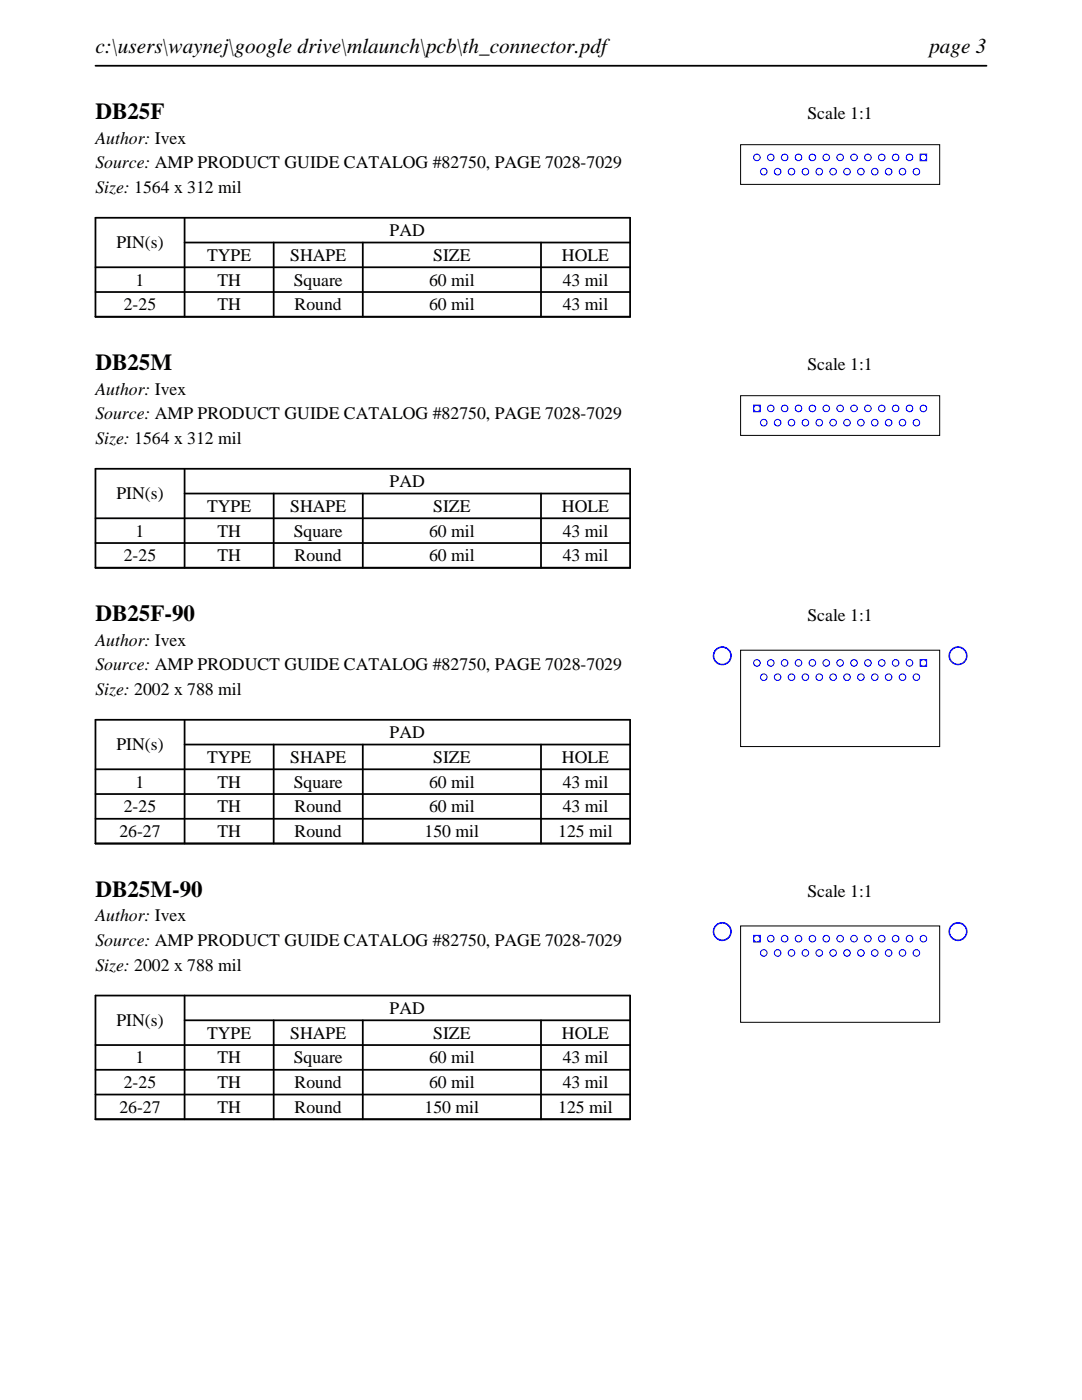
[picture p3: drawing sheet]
<svg xmlns="http://www.w3.org/2000/svg" width="216mm" height="279mm" viewBox="0 0 216 279" stroke-linecap="round" stroke-linejoin="round" font-family="sans-serif">
<path d="M19 13.1h177.8M19 43.5h106.7v19.7h-106.7zM19 53.3h106.7M19 58.3h106.7M36.8 48.4h88.9M36.8 43.5v19.7M54.6 48.4v14.8M72.4 48.4v14.8M107.9 48.4v14.8" fill="none" stroke="#000" stroke-width=".35"/>
<path d="M147.8 28.9h39.7v7.9h-39.7z" fill="none" stroke="#000" stroke-width=".2"/>
<g fill="#00f">
<path d="M183.5 30.7v1.5h1.5v-1.5zM183.7 31.4a.55 .55 0 0 1 1.1 0 .55 .55 0 0 1-1.1 0z"/>
<path d="M180.7 31.4a.76 .76 0 0 0 1.5 0 .76 .76 0 0 0-1.5 0zM180.9 31.4a.55 .55 0 0 1 1.1 0 .55 .55 0 0 1-1.1 0z"/>
<path d="M178 31.4a.76 .76 0 0 0 1.5 0 .76 .76 0 0 0-1.5 0zM178.2 31.4a.55 .55 0 0 1 1.1 0 .55 .55 0 0 1-1.1 0z"/>
<path d="M175.2 31.4a.76 .76 0 0 0 1.5 0 .76 .76 0 0 0-1.5 0zM175.4 31.4a.55 .55 0 0 1 1.1 0 .55 .55 0 0 1-1.1 0z"/>
<path d="M172.4 31.4a.76 .76 0 0 0 1.5 0 .76 .76 0 0 0-1.5 0zM172.6 31.4a.55 .55 0 0 1 1.1 0 .55 .55 0 0 1-1.1 0z"/>
<path d="M169.6 31.4a.8 .8 0 0 0 1.6 0 .8 .8 0 0 0-1.6 0zM169.9 31.4a.55 .55 0 0 1 1.1 0 .55 .55 0 0 1-1.1 0z"/>
<path d="M166.9 31.4a.76 .76 0 0 0 1.5 0 .76 .76 0 0 0-1.5 0zM167.1 31.4a.55 .55 0 0 1 1.1 0 .55 .55 0 0 1-1.1 0z"/>
<path d="M164.1 31.4a.76 .76 0 0 0 1.5 0 .76 .76 0 0 0-1.5 0zM164.3 31.4a.55 .55 0 0 1 1.1 0 .55 .55 0 0 1-1.1 0z"/>
<path d="M161.3 31.4a.8 .8 0 0 0 1.6 0 .8 .8 0 0 0-1.6 0zM161.6 31.4a.55 .55 0 0 1 1 0 .55 .55 0 0 1-1 0z"/>
<path d="M158.6 31.4a.76 .76 0 0 0 1.5 0 .76 .76 0 0 0-1.5 0zM158.8 31.4a.55 .55 0 0 1 1.1 0 .55 .55 0 0 1-1.1 0z"/>
<path d="M155.8 31.4a.76 .76 0 0 0 1.5 0 .76 .76 0 0 0-1.5 0zM156 31.4a.55 .55 0 0 1 1.1 0 .55 .55 0 0 1-1.1 0z"/>
<path d="M153 31.4a.8 .8 0 0 0 1.6 0 .8 .8 0 0 0-1.6 0zM153.3 31.4a.55 .55 0 0 1 1 0 .55 .55 0 0 1-1 0z"/>
<path d="M150.3 31.4a.76 .76 0 0 0 1.5 0 .76 .76 0 0 0-1.5 0zM150.5 31.4a.55 .55 0 0 1 1.1 0 .55 .55 0 0 1-1.1 0z"/>
<path d="M182.1 34.3a.76 .76 0 0 0 1.5 0 .76 .76 0 0 0-1.5 0zM182.3 34.3a.55 .55 0 0 1 1.1 0 .55 .55 0 0 1-1.1 0z"/>
<path d="M179.3 34.3a.76 .76 0 0 0 1.5 0 .76 .76 0 0 0-1.5 0zM179.5 34.3a.55 .55 0 0 1 1.1 0 .55 .55 0 0 1-1.1 0z"/>
<path d="M176.6 34.3a.76 .76 0 0 0 1.5 0 .76 .76 0 0 0-1.5 0zM176.8 34.3a.55 .55 0 0 1 1.1 0 .55 .55 0 0 1-1.1 0z"/>
<path d="M173.8 34.3a.76 .76 0 0 0 1.5 0 .76 .76 0 0 0-1.5 0zM174 34.3a.55 .55 0 0 1 1.1 0 .55 .55 0 0 1-1.1 0z"/>
<path d="M171 34.3a.76 .76 0 0 0 1.5 0 .76 .76 0 0 0-1.5 0zM171.2 34.3a.55 .55 0 0 1 1.1 0 .55 .55 0 0 1-1.1 0z"/>
<path d="M168.2 34.3a.8 .8 0 0 0 1.6 0 .8 .8 0 0 0-1.6 0zM168.5 34.3a.55 .55 0 0 1 1.1 0 .55 .55 0 0 1-1.1 0z"/>
<path d="M165.5 34.3a.76 .76 0 0 0 1.5 0 .76 .76 0 0 0-1.5 0zM165.7 34.3a.55 .55 0 0 1 1.1 0 .55 .55 0 0 1-1.1 0z"/>
<path d="M162.7 34.3a.76 .76 0 0 0 1.5 0 .76 .76 0 0 0-1.5 0zM162.9 34.3a.55 .55 0 0 1 1.1 0 .55 .55 0 0 1-1.1 0z"/>
<path d="M159.9 34.3a.8 .8 0 0 0 1.6 0 .8 .8 0 0 0-1.6 0zM160.2 34.3a.55 .55 0 0 1 1.1 0 .55 .55 0 0 1-1.1 0z"/>
<path d="M157.2 34.3a.76 .76 0 0 0 1.5 0 .76 .76 0 0 0-1.5 0zM157.4 34.3a.55 .55 0 0 1 1.1 0 .55 .55 0 0 1-1.1 0z"/>
<path d="M154.4 34.3a.76 .76 0 0 0 1.5 0 .76 .76 0 0 0-1.5 0zM154.6 34.3a.55 .55 0 0 1 1.1 0 .55 .55 0 0 1-1.1 0z"/>
<path d="M151.6 34.3a.8 .8 0 0 0 1.6 0 .8 .8 0 0 0-1.6 0zM151.9 34.3a.55 .55 0 0 1 1 0 .55 .55 0 0 1-1 0z"/>
</g>
<path d="M19 93.6h106.7v19.7h-106.7zM36.8 98.5h88.9M36.8 93.6v19.7M54.6 98.5v14.8M72.4 98.5v14.8M107.9 98.5v14.8M19 103.4h106.7M19 108.4h106.7" fill="none" stroke="#000" stroke-width=".35"/>
<path d="M147.8 79h39.7v7.9h-39.7z" fill="none" stroke="#000" stroke-width=".2"/>
<g fill="#00f">
<path d="M150.3 80.7v1.6h1.5v-1.6zM150.5 81.5a.55 .55 0 0 1 1.1 0 .55 .55 0 0 1-1.1 0z"/>
<path d="M153 81.5a.8 .8 0 0 0 1.6 0 .8 .8 0 0 0-1.6 0zM153.3 81.5a.55 .55 0 0 1 1 0 .55 .55 0 0 1-1 0z"/>
<path d="M155.8 81.5a.76 .76 0 0 0 1.5 0 .76 .76 0 0 0-1.5 0zM156 81.5a.55 .55 0 0 1 1.1 0 .55 .55 0 0 1-1.1 0z"/>
<path d="M158.6 81.5a.76 .76 0 0 0 1.5 0 .76 .76 0 0 0-1.5 0zM158.8 81.5a.55 .55 0 0 1 1.1 0 .55 .55 0 0 1-1.1 0z"/>
<path d="M161.3 81.5a.8 .8 0 0 0 1.6 0 .8 .8 0 0 0-1.6 0zM161.6 81.5a.55 .55 0 0 1 1 0 .55 .55 0 0 1-1 0z"/>
<path d="M164.1 81.5a.76 .76 0 0 0 1.5 0 .76 .76 0 0 0-1.5 0zM164.3 81.5a.55 .55 0 0 1 1.1 0 .55 .55 0 0 1-1.1 0z"/>
<path d="M166.9 81.5a.76 .76 0 0 0 1.5 0 .76 .76 0 0 0-1.5 0zM167.1 81.5a.55 .55 0 0 1 1.1 0 .55 .55 0 0 1-1.1 0z"/>
<path d="M169.6 81.5a.8 .8 0 0 0 1.6 0 .8 .8 0 0 0-1.6 0zM169.9 81.5a.55 .55 0 0 1 1.1 0 .55 .55 0 0 1-1.1 0z"/>
<path d="M172.4 81.5a.76 .76 0 0 0 1.5 0 .76 .76 0 0 0-1.5 0zM172.6 81.5a.55 .55 0 0 1 1.1 0 .55 .55 0 0 1-1.1 0z"/>
<path d="M175.2 81.5a.76 .76 0 0 0 1.5 0 .76 .76 0 0 0-1.5 0zM175.4 81.5a.55 .55 0 0 1 1.1 0 .55 .55 0 0 1-1.1 0z"/>
<path d="M178 81.5a.76 .76 0 0 0 1.5 0 .76 .76 0 0 0-1.5 0zM178.2 81.5a.55 .55 0 0 1 1.1 0 .55 .55 0 0 1-1.1 0z"/>
<path d="M180.7 81.5a.76 .76 0 0 0 1.5 0 .76 .76 0 0 0-1.5 0zM180.9 81.5a.55 .55 0 0 1 1.1 0 .55 .55 0 0 1-1.1 0z"/>
<path d="M183.5 81.5a.76 .76 0 0 0 1.5 0 .76 .76 0 0 0-1.5 0zM183.7 81.5a.55 .55 0 0 1 1.1 0 .55 .55 0 0 1-1.1 0z"/>
<path d="M151.6 84.4a.8 .8 0 0 0 1.6 0 .8 .8 0 0 0-1.6 0zM151.9 84.4a.55 .55 0 0 1 1 0 .55 .55 0 0 1-1 0z"/>
<path d="M154.4 84.4a.76 .76 0 0 0 1.5 0 .76 .76 0 0 0-1.5 0zM154.6 84.4a.55 .55 0 0 1 1.1 0 .55 .55 0 0 1-1.1 0z"/>
<path d="M157.2 84.4a.76 .76 0 0 0 1.5 0 .76 .76 0 0 0-1.5 0zM157.4 84.4a.55 .55 0 0 1 1.1 0 .55 .55 0 0 1-1.1 0z"/>
<path d="M159.9 84.4a.8 .8 0 0 0 1.6 0 .8 .8 0 0 0-1.6 0zM160.2 84.4a.55 .55 0 0 1 1.1 0 .55 .55 0 0 1-1.1 0z"/>
<path d="M162.7 84.4a.76 .76 0 0 0 1.5 0 .76 .76 0 0 0-1.5 0zM162.9 84.4a.55 .55 0 0 1 1.1 0 .55 .55 0 0 1-1.1 0z"/>
<path d="M165.5 84.4a.76 .76 0 0 0 1.5 0 .76 .76 0 0 0-1.5 0zM165.7 84.4a.55 .55 0 0 1 1.1 0 .55 .55 0 0 1-1.1 0z"/>
<path d="M168.2 84.4a.8 .8 0 0 0 1.6 0 .8 .8 0 0 0-1.6 0zM168.5 84.4a.55 .55 0 0 1 1.1 0 .55 .55 0 0 1-1.1 0z"/>
<path d="M171 84.4a.76 .76 0 0 0 1.5 0 .76 .76 0 0 0-1.5 0zM171.2 84.4a.55 .55 0 0 1 1.1 0 .55 .55 0 0 1-1.1 0z"/>
<path d="M173.8 84.4a.76 .76 0 0 0 1.5 0 .76 .76 0 0 0-1.5 0zM174 84.4a.55 .55 0 0 1 1.1 0 .55 .55 0 0 1-1.1 0z"/>
<path d="M176.6 84.4a.76 .76 0 0 0 1.5 0 .76 .76 0 0 0-1.5 0zM176.8 84.4a.55 .55 0 0 1 1.1 0 .55 .55 0 0 1-1.1 0z"/>
<path d="M179.3 84.4a.76 .76 0 0 0 1.5 0 .76 .76 0 0 0-1.5 0zM179.5 84.4a.55 .55 0 0 1 1.1 0 .55 .55 0 0 1-1.1 0z"/>
<path d="M182.1 84.4a.76 .76 0 0 0 1.5 0 .76 .76 0 0 0-1.5 0zM182.3 84.4a.55 .55 0 0 1 1.1 0 .55 .55 0 0 1-1.1 0z"/>
</g>
<path d="M19 143.7h106.7v24.6h-106.7zM19 153.5h106.7M19 158.5h106.7M36.8 148.6h88.9M36.8 143.7v24.6M54.6 148.6v19.7M72.4 148.6v19.7M107.9 148.6v19.7M19 163.4h106.7" fill="none" stroke="#000" stroke-width=".35"/>
<path d="M147.8 129.8h39.7v19.2h-39.7z" fill="none" stroke="#000" stroke-width=".2"/>
<g fill="#00f">
<path d="M183.5 131.5v1.6h1.5v-1.6zM183.7 132.3a.55 .55 0 0 1 1.1 0 .55 .55 0 0 1-1.1 0z"/>
<path d="M180.7 132.3a.76 .76 0 0 0 1.5 0 .76 .76 0 0 0-1.5 0zM180.9 132.3a.55 .55 0 0 1 1.1 0 .55 .55 0 0 1-1.1 0z"/>
<path d="M178 132.3a.76 .76 0 0 0 1.5 0 .76 .76 0 0 0-1.5 0zM178.2 132.3a.55 .55 0 0 1 1.1 0 .55 .55 0 0 1-1.1 0z"/>
<path d="M175.2 132.3a.76 .76 0 0 0 1.5 0 .76 .76 0 0 0-1.5 0zM175.4 132.3a.55 .55 0 0 1 1.1 0 .55 .55 0 0 1-1.1 0z"/>
<path d="M172.4 132.3a.76 .76 0 0 0 1.5 0 .76 .76 0 0 0-1.5 0zM172.6 132.3a.55 .55 0 0 1 1.1 0 .55 .55 0 0 1-1.1 0z"/>
<path d="M169.6 132.3a.8 .8 0 0 0 1.6 0 .8 .8 0 0 0-1.6 0zM169.9 132.3a.55 .55 0 0 1 1.1 0 .55 .55 0 0 1-1.1 0z"/>
<path d="M166.9 132.3a.76 .76 0 0 0 1.5 0 .76 .76 0 0 0-1.5 0zM167.1 132.3a.55 .55 0 0 1 1.1 0 .55 .55 0 0 1-1.1 0z"/>
<path d="M164.1 132.3a.76 .76 0 0 0 1.5 0 .76 .76 0 0 0-1.5 0zM164.3 132.3a.55 .55 0 0 1 1.1 0 .55 .55 0 0 1-1.1 0z"/>
<path d="M161.3 132.3a.8 .8 0 0 0 1.6 0 .8 .8 0 0 0-1.6 0zM161.6 132.3a.55 .55 0 0 1 1 0 .55 .55 0 0 1-1 0z"/>
<path d="M158.6 132.3a.76 .76 0 0 0 1.5 0 .76 .76 0 0 0-1.5 0zM158.8 132.3a.55 .55 0 0 1 1.1 0 .55 .55 0 0 1-1.1 0z"/>
<path d="M155.8 132.3a.76 .76 0 0 0 1.5 0 .76 .76 0 0 0-1.5 0zM156 132.3a.55 .55 0 0 1 1.1 0 .55 .55 0 0 1-1.1 0z"/>
<path d="M153 132.3a.8 .8 0 0 0 1.6 0 .8 .8 0 0 0-1.6 0zM153.3 132.3a.55 .55 0 0 1 1 0 .55 .55 0 0 1-1 0z"/>
<path d="M150.3 132.3a.76 .76 0 0 0 1.5 0 .76 .76 0 0 0-1.5 0zM150.5 132.3a.55 .55 0 0 1 1.1 0 .55 .55 0 0 1-1.1 0z"/>
<path d="M182.1 135.1a.76 .76 0 0 0 1.5 0 .76 .76 0 0 0-1.5 0zM182.3 135.1a.55 .55 0 0 1 1.1 0 .55 .55 0 0 1-1.1 0z"/>
<path d="M179.3 135.1a.76 .76 0 0 0 1.5 0 .76 .76 0 0 0-1.5 0zM179.5 135.1a.55 .55 0 0 1 1.1 0 .55 .55 0 0 1-1.1 0z"/>
<path d="M176.6 135.1a.76 .76 0 0 0 1.5 0 .76 .76 0 0 0-1.5 0zM176.8 135.1a.55 .55 0 0 1 1.1 0 .55 .55 0 0 1-1.1 0z"/>
<path d="M173.8 135.1a.76 .76 0 0 0 1.5 0 .76 .76 0 0 0-1.5 0zM174 135.1a.55 .55 0 0 1 1.1 0 .55 .55 0 0 1-1.1 0z"/>
<path d="M171 135.1a.76 .76 0 0 0 1.5 0 .76 .76 0 0 0-1.5 0zM171.2 135.1a.55 .55 0 0 1 1.1 0 .55 .55 0 0 1-1.1 0z"/>
<path d="M168.2 135.1a.8 .8 0 0 0 1.6 0 .8 .8 0 0 0-1.6 0zM168.5 135.1a.55 .55 0 0 1 1.1 0 .55 .55 0 0 1-1.1 0z"/>
<path d="M165.5 135.1a.76 .76 0 0 0 1.5 0 .76 .76 0 0 0-1.5 0zM165.7 135.1a.55 .55 0 0 1 1.1 0 .55 .55 0 0 1-1.1 0z"/>
<path d="M162.7 135.1a.76 .76 0 0 0 1.5 0 .76 .76 0 0 0-1.5 0zM162.9 135.1a.55 .55 0 0 1 1.1 0 .55 .55 0 0 1-1.1 0z"/>
<path d="M159.9 135.1a.8 .8 0 0 0 1.6 0 .8 .8 0 0 0-1.6 0zM160.2 135.1a.55 .55 0 0 1 1.1 0 .55 .55 0 0 1-1.1 0z"/>
<path d="M157.2 135.1a.76 .76 0 0 0 1.5 0 .76 .76 0 0 0-1.5 0zM157.4 135.1a.55 .55 0 0 1 1.1 0 .55 .55 0 0 1-1.1 0z"/>
<path d="M154.4 135.1a.76 .76 0 0 0 1.5 0 .76 .76 0 0 0-1.5 0zM154.6 135.1a.55 .55 0 0 1 1.1 0 .55 .55 0 0 1-1.1 0z"/>
<path d="M151.6 135.1a.8 .8 0 0 0 1.6 0 .8 .8 0 0 0-1.6 0zM151.9 135.1a.55 .55 0 0 1 1 0 .55 .55 0 0 1-1 0z"/>
<path d="M142.2 130.9a1.91 1.91 0 0 0 3.8 0 1.91 1.91 0 0 0-3.8 0zM142.5 130.9a1.6 1.6 0 0 1 3.2 0 1.6 1.6 0 0 1-3.2 0z"/>
<path d="M189.3 130.9a1.91 1.91 0 0 0 3.8 0 1.91 1.91 0 0 0-3.8 0zM189.6 130.9a1.59 1.59 0 0 1 3.1 0 1.59 1.59 0 0 1-3.1 0z"/>
</g>
<path d="M19 198.7h106.7v24.7h-106.7zM36.8 198.7v24.7M19 208.6h106.7M19 213.5h106.7M19 218.4h106.7M36.8 203.6h88.9M54.6 203.6v19.8M72.4 203.6v19.8M107.9 203.6v19.8" fill="none" stroke="#000" stroke-width=".35"/>
<path d="M147.8 184.8h39.7v19.2h-39.7z" fill="none" stroke="#000" stroke-width=".2"/>
<g fill="#00f">
<path d="M150.3 186.6v1.5h1.5v-1.5zM150.5 187.3a.55 .55 0 0 1 1.1 0 .55 .55 0 0 1-1.1 0z"/>
<path d="M153 187.3a.8 .8 0 0 0 1.6 0 .8 .8 0 0 0-1.6 0zM153.3 187.3a.55 .55 0 0 1 1 0 .55 .55 0 0 1-1 0z"/>
<path d="M155.8 187.3a.76 .76 0 0 0 1.5 0 .76 .76 0 0 0-1.5 0zM156 187.3a.55 .55 0 0 1 1.1 0 .55 .55 0 0 1-1.1 0z"/>
<path d="M158.6 187.3a.76 .76 0 0 0 1.5 0 .76 .76 0 0 0-1.5 0zM158.8 187.3a.55 .55 0 0 1 1.1 0 .55 .55 0 0 1-1.1 0z"/>
<path d="M161.3 187.3a.8 .8 0 0 0 1.6 0 .8 .8 0 0 0-1.6 0zM161.6 187.3a.55 .55 0 0 1 1 0 .55 .55 0 0 1-1 0z"/>
<path d="M164.1 187.3a.76 .76 0 0 0 1.5 0 .76 .76 0 0 0-1.5 0zM164.3 187.3a.55 .55 0 0 1 1.1 0 .55 .55 0 0 1-1.1 0z"/>
<path d="M166.9 187.3a.76 .76 0 0 0 1.5 0 .76 .76 0 0 0-1.5 0zM167.1 187.3a.55 .55 0 0 1 1.1 0 .55 .55 0 0 1-1.1 0z"/>
<path d="M169.6 187.3a.8 .8 0 0 0 1.6 0 .8 .8 0 0 0-1.6 0zM169.9 187.3a.55 .55 0 0 1 1.1 0 .55 .55 0 0 1-1.1 0z"/>
<path d="M172.4 187.3a.76 .76 0 0 0 1.5 0 .76 .76 0 0 0-1.5 0zM172.6 187.3a.55 .55 0 0 1 1.1 0 .55 .55 0 0 1-1.1 0z"/>
<path d="M175.2 187.3a.76 .76 0 0 0 1.5 0 .76 .76 0 0 0-1.5 0zM175.4 187.3a.55 .55 0 0 1 1.1 0 .55 .55 0 0 1-1.1 0z"/>
<path d="M178 187.3a.76 .76 0 0 0 1.5 0 .76 .76 0 0 0-1.5 0zM178.2 187.3a.55 .55 0 0 1 1.1 0 .55 .55 0 0 1-1.1 0z"/>
<path d="M180.7 187.3a.76 .76 0 0 0 1.5 0 .76 .76 0 0 0-1.5 0zM180.9 187.3a.55 .55 0 0 1 1.1 0 .55 .55 0 0 1-1.1 0z"/>
<path d="M183.5 187.3a.76 .76 0 0 0 1.5 0 .76 .76 0 0 0-1.5 0zM183.7 187.3a.55 .55 0 0 1 1.1 0 .55 .55 0 0 1-1.1 0z"/>
<path d="M151.6 190.2a.8 .8 0 0 0 1.6 0 .8 .8 0 0 0-1.6 0zM151.9 190.2a.55 .55 0 0 1 1 0 .55 .55 0 0 1-1 0z"/>
<path d="M154.4 190.2a.76 .76 0 0 0 1.5 0 .76 .76 0 0 0-1.5 0zM154.6 190.2a.55 .55 0 0 1 1.1 0 .55 .55 0 0 1-1.1 0z"/>
<path d="M157.2 190.2a.76 .76 0 0 0 1.5 0 .76 .76 0 0 0-1.5 0zM157.4 190.2a.55 .55 0 0 1 1.1 0 .55 .55 0 0 1-1.1 0z"/>
<path d="M159.9 190.2a.8 .8 0 0 0 1.6 0 .8 .8 0 0 0-1.6 0zM160.2 190.2a.55 .55 0 0 1 1.1 0 .55 .55 0 0 1-1.1 0z"/>
<path d="M162.7 190.2a.76 .76 0 0 0 1.5 0 .76 .76 0 0 0-1.5 0zM162.9 190.2a.55 .55 0 0 1 1.1 0 .55 .55 0 0 1-1.1 0z"/>
<path d="M165.5 190.2a.76 .76 0 0 0 1.5 0 .76 .76 0 0 0-1.5 0zM165.7 190.2a.55 .55 0 0 1 1.1 0 .55 .55 0 0 1-1.1 0z"/>
<path d="M168.2 190.2a.8 .8 0 0 0 1.6 0 .8 .8 0 0 0-1.6 0zM168.5 190.2a.55 .55 0 0 1 1.1 0 .55 .55 0 0 1-1.1 0z"/>
<path d="M171 190.2a.76 .76 0 0 0 1.5 0 .76 .76 0 0 0-1.5 0zM171.2 190.2a.55 .55 0 0 1 1.1 0 .55 .55 0 0 1-1.1 0z"/>
<path d="M173.8 190.2a.76 .76 0 0 0 1.5 0 .76 .76 0 0 0-1.5 0zM174 190.2a.55 .55 0 0 1 1.1 0 .55 .55 0 0 1-1.1 0z"/>
<path d="M176.6 190.2a.76 .76 0 0 0 1.5 0 .76 .76 0 0 0-1.5 0zM176.8 190.2a.55 .55 0 0 1 1.1 0 .55 .55 0 0 1-1.1 0z"/>
<path d="M179.3 190.2a.76 .76 0 0 0 1.5 0 .76 .76 0 0 0-1.5 0zM179.5 190.2a.55 .55 0 0 1 1.1 0 .55 .55 0 0 1-1.1 0z"/>
<path d="M182.1 190.2a.76 .76 0 0 0 1.5 0 .76 .76 0 0 0-1.5 0zM182.3 190.2a.55 .55 0 0 1 1.1 0 .55 .55 0 0 1-1.1 0z"/>
<path d="M142.2 185.9a1.91 1.91 0 0 0 3.8 0 1.91 1.91 0 0 0-3.8 0zM142.5 185.9a1.6 1.6 0 0 1 3.2 0 1.6 1.6 0 0 1-3.2 0z"/>
<path d="M189.3 185.9a1.91 1.91 0 0 0 3.8 0 1.91 1.91 0 0 0-3.8 0zM189.6 185.9a1.59 1.59 0 0 1 3.1 0 1.59 1.59 0 0 1-3.1 0z"/>
</g>
<g font-size="4.6">
<text x="19" y="23.7">DB25F</text>
<text x="19" y="73.8">DB25M</text>
<text x="19" y="123.9">DB25F-90</text>
<text x="19" y="178.9">DB25M-90</text>
</g>
<g font-size="4.2">
<text x="19" y="10.6">c:\users\waynej\google drive\mlaunch\pcb\th_connector.pdf</text>
<text x="185.4" y="10.6">page 3</text>
</g>
<g font-size="3.5">
<text x="161.1" y="23.7">Scale 1:1</text>
<text x="19" y="28.6">Author: Ivex</text>
<text x="19" y="33.6">Source: AMP PRODUCT GUIDE CATALOG #82750, PAGE 7028-7029</text>
<text x="19" y="38.5">Size: 1564 x 312 mil</text>
<text x="77.8" y="47.1">PAD</text>
<text x="23.2" y="49.6">PIN(s)</text>
<text x="41.3" y="52.1">TYPE</text>
<text x="57.9" y="52.1">SHAPE</text>
<text x="86.4" y="52.1">SIZE</text>
<text x="112.1" y="52.1">HOLE</text>
<text x="27.1" y="57">1</text>
<text x="43.4" y="57">TH</text>
<text x="58.6" y="57">Square</text>
<text x="85.6" y="57">60 mil</text>
<text x="112.3" y="57">43 mil</text>
<text x="24.7" y="61.9">2-25</text>
<text x="43.4" y="61.9">TH</text>
<text x="58.8" y="61.9">Round</text>
<text x="85.6" y="61.9">60 mil</text>
<text x="112.3" y="61.9">43 mil</text>
<text x="161.1" y="73.8">Scale 1:1</text>
<text x="19" y="78.7">Author: Ivex</text>
<text x="19" y="83.7">Source: AMP PRODUCT GUIDE CATALOG #82750, PAGE 7028-7029</text>
<text x="19" y="88.6">Size: 1564 x 312 mil</text>
<text x="23.2" y="99.7">PIN(s)</text>
<text x="77.8" y="97.2">PAD</text>
<text x="27.1" y="107.1">1</text>
<text x="41.3" y="102.2">TYPE</text>
<text x="43.4" y="107.1">TH</text>
<text x="57.9" y="102.2">SHAPE</text>
<text x="58.6" y="107.1">Square</text>
<text x="85.6" y="107.1">60 mil</text>
<text x="86.4" y="102.2">SIZE</text>
<text x="112.1" y="102.2">HOLE</text>
<text x="112.3" y="107.1">43 mil</text>
<text x="24.7" y="112">2-25</text>
<text x="43.4" y="112">TH</text>
<text x="58.8" y="112">Round</text>
<text x="85.6" y="112">60 mil</text>
<text x="112.3" y="112">43 mil</text>
<text x="161.1" y="123.9">Scale 1:1</text>
<text x="19" y="128.8">Author: Ivex</text>
<text x="19" y="133.8">Source: AMP PRODUCT GUIDE CATALOG #82750, PAGE 7028-7029</text>
<text x="19" y="138.7">Size: 2002 x 788 mil</text>
<text x="23.2" y="149.8">PIN(s)</text>
<text x="77.8" y="147.3">PAD</text>
<text x="41.3" y="152.3">TYPE</text>
<text x="57.9" y="152.3">SHAPE</text>
<text x="86.4" y="152.3">SIZE</text>
<text x="112.1" y="152.3">HOLE</text>
<text x="27.1" y="157.2">1</text>
<text x="43.4" y="157.2">TH</text>
<text x="58.6" y="157.2">Square</text>
<text x="85.6" y="157.2">60 mil</text>
<text x="112.3" y="157.2">43 mil</text>
<text x="23.8" y="167.1">26-27</text>
<text x="24.7" y="162.1">2-25</text>
<text x="43.4" y="162.1">TH</text>
<text x="43.4" y="167.1">TH</text>
<text x="58.8" y="162.1">Round</text>
<text x="58.8" y="167.1">Round</text>
<text x="84.7" y="167.1">150 mil</text>
<text x="85.6" y="162.1">60 mil</text>
<text x="111.4" y="167.1">125 mil</text>
<text x="112.3" y="162.1">43 mil</text>
<text x="161.1" y="178.9">Scale 1:1</text>
<text x="19" y="183.9">Author: Ivex</text>
<text x="19" y="188.8">Source: AMP PRODUCT GUIDE CATALOG #82750, PAGE 7028-7029</text>
<text x="19" y="193.7">Size: 2002 x 788 mil</text>
<text x="77.8" y="202.4">PAD</text>
<text x="23.2" y="204.8">PIN(s)</text>
<text x="41.3" y="207.3">TYPE</text>
<text x="57.9" y="207.3">SHAPE</text>
<text x="86.4" y="207.3">SIZE</text>
<text x="112.1" y="207.3">HOLE</text>
<text x="27.1" y="212.2">1</text>
<text x="43.4" y="212.2">TH</text>
<text x="58.6" y="212.2">Square</text>
<text x="85.6" y="212.2">60 mil</text>
<text x="112.3" y="212.2">43 mil</text>
<text x="24.7" y="217.2">2-25</text>
<text x="43.4" y="217.2">TH</text>
<text x="58.8" y="217.2">Round</text>
<text x="85.6" y="217.2">60 mil</text>
<text x="112.3" y="217.2">43 mil</text>
<text x="23.8" y="222.1">26-27</text>
<text x="43.4" y="222.1">TH</text>
<text x="58.8" y="222.1">Round</text>
<text x="84.7" y="222.1">150 mil</text>
<text x="111.4" y="222.1">125 mil</text>
</g>
</svg>
